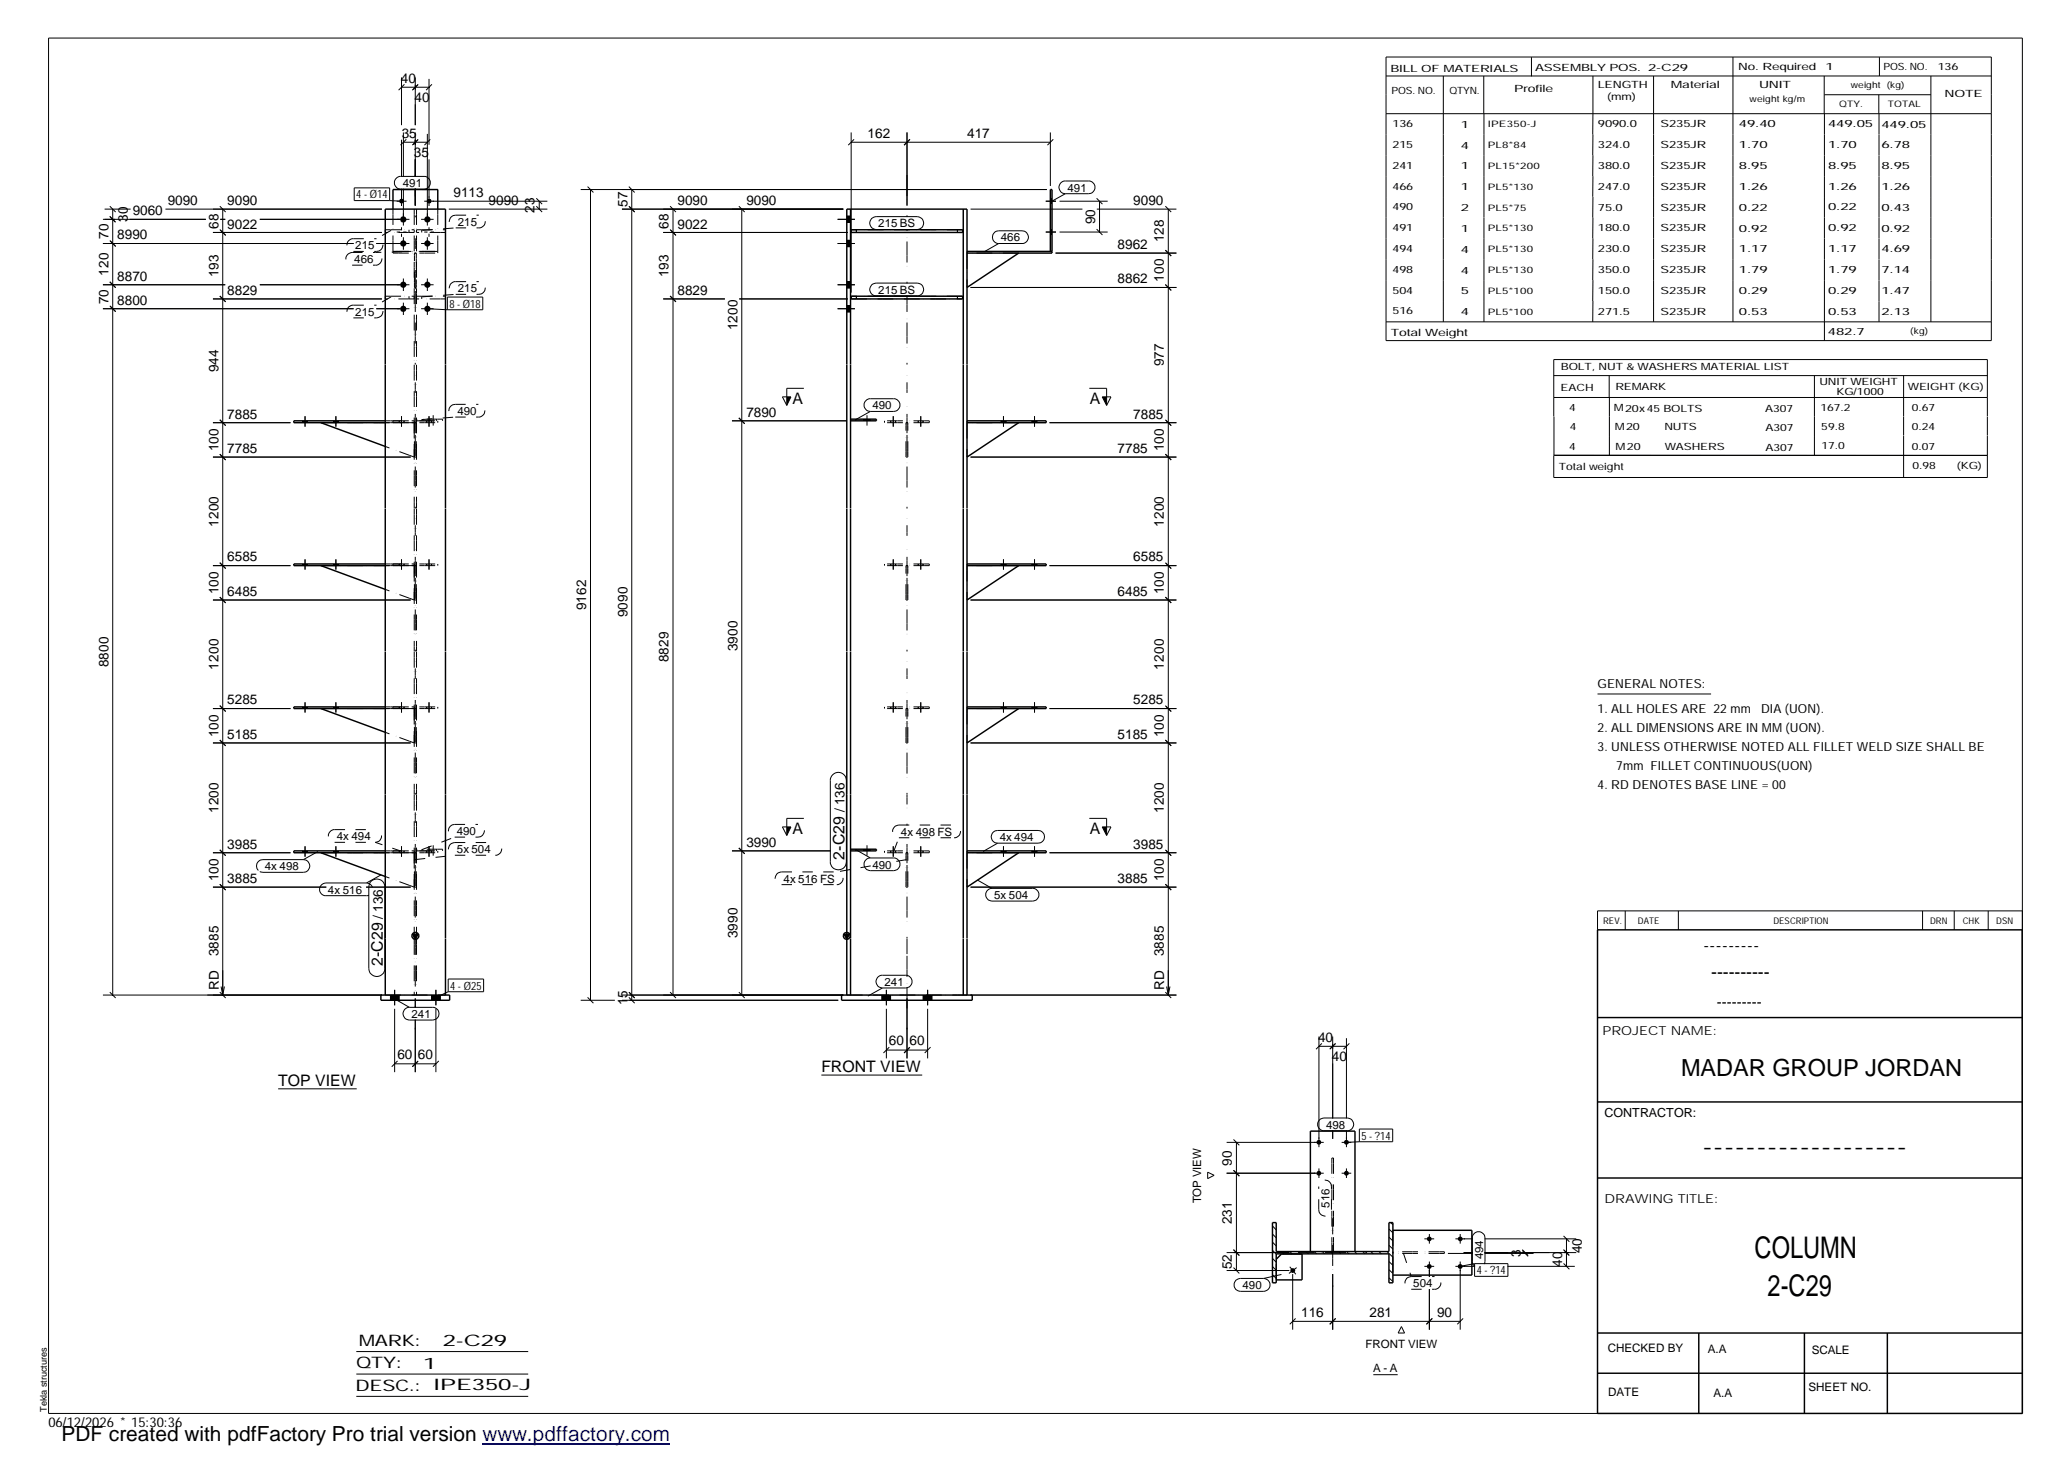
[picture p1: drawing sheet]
<svg xmlns="http://www.w3.org/2000/svg" width="420mm" height="297mm" viewBox="0 0 420 297" stroke-linecap="round" stroke-linejoin="round" font-family="sans-serif">
<g fill="none" stroke="#000" stroke-width=".2">
<path d="M9.9 7.7h401v279.5h-401zM81.6 15.7v9.7M81.6 17.7h5.6M82.2 17.1l-1.2 1.2M84.4 15.7v9.7M84.9 17.2l-1.1 1.1M85 17.1l-1.1 1.1M87.2 16v13.4M87.8 17.1l-1.2 1.2M281.6 11.6h123v57.6h-123zM281.6 15.4h123M293.2 15.4v50"/>
<path d="M301.5 15.4v7.7M311.1 11.6v3.9M323.6 15.4v16.2M336 15.4v50M352.1 11.6v53.8M370.6 15.4v7.7M370.7 19.2h21.6M381.7 19.2v3.9M381.8 11.6v3.8M392.3 15.4v50M72 38.2h7.2v2.6h-7.2zM80.3 36.4l.9-.6h4.9a1.29 1.29 0 0 1 1.3 1.3 1.29 1.29 0 0 1-1.3 1.3h-4.7a1.31 1.31 0 0 1-1.1-2z"/>
<path d="M81.6 28.4v7.5M81.6 38.3v3.6M82 26.9v9M82 38.3v7.5M82 28.9h4.8M82.5 28.3l-1.1 1.2M84.4 26.9v9M84.4 38.3v3.5M84.9 28.4l-1.1 1.1M85 28.3l-1.1 1.1M86.8 27.2v18.6M87.2 32.4v9.5"/>
<path d="M87.4 28.3l-1.2 1.2M118 38.5h94.7M119.4 37.9l1.2 1.2M120 38.5v164.7M127.8 37.9l1.1 1.2M128.4 38.5v164.7M172.9 28.9h40.5M172.9 26.9v32.6M173.5 28.3l-1.2 1.2M184.3 26.9v14.9M184.9 28.3l-1.2 1.2M213.4 26.9v10.9"/>
<path d="M214 28.3l-1.2 1.2M215.5 37.2l.7-.4h5a1.29 1.29 0 0 1 1.3 1.3 1.29 1.29 0 0 1-1.3 1.3h-4.7a1.31 1.31 0 0 1-1.2-.8 1.31 1.31 0 0 1 .2-1.4zM216.5 39.4l-3 1.6M281.6 23.1h123M301.5 23.1v42.3M323.6 31.6v4.2M323.6 35.8v4.2M370.7 23.1v46.1M381.8 23.1v42.3M20.9 44.6h20.9M20.9 49.5h50.9M20.9 57.9h24.9"/>
<path d="M21.3 42.5h5.2M22.3 57.3l1.2 1.1M22.3 48.9l1.2 1.2-1.1-1.2M22.3 41.9l1.2 1.2M22.9 42.5v159.7M23.4 45.1l-1.1-1.1 1.2 1.2M33.6 42.5h44M43.3 47.2h34.3M44.7 46.6l1.1 1.2M44.7 41.9l1.1 1.2M44.7 44.6h1.1M45.3 42.5v159.7"/>
<path d="M52.8 44.6h30.4M52.8 57.9h30.4M76.5 49.5h6.7M79.2 40.8l2.4 .1M80.6 47.1h.7M80.6 40.9h2M81.6 46.2v.6M81.6 47.5v.6M81.9 47.1h.7M82 48.2v2.5M82 56.6v2.5M85.6 44.6h2.5"/>
<path d="M85.6 49.5h2.5M85.6 57.9h2.5M86.2 47.1h.7M86.2 40.9h25M86.8 48.2v2.5M86.8 56.6v2.5M87.2 46.2v.6M87.2 47.5v.6M87.5 47.1h.7M91.2 42.5h20M109 41.9l1.2 1.2M109 40.3l1.2 1.2"/>
<path d="M109.6 40.9v1.6M126.4 42.5h44.9M127.8 41.9l1.1 1.2-1.1-1.2M134.7 47.2h37.6M136.1 46.6l1.2 1.2M136.1 41.9l1.2 1.2M136.7 42.5v159.7M150.1 41.9l1.2 1.2M150.7 42.5v159.7M170.2 44.6h3.5M170.2 49.5h3.5M170.2 57.9h3.5"/>
<path d="M172 45.2h.8M172 43.9h.8M172 50.1h.8M172 48.8h.8M172 58.5h.8M172 57.2h.8M177.1 44.4l.9-.4h8.4a1.31 1.31 0 0 1 1.3 1.3 1.31 1.31 0 0 1-1.3 1.3h-8.4a1.33 1.33 0 0 1-1.2-.8 1.33 1.33 0 0 1 .3-1.4zM177.1 57.9l.9-.4h8.4a1.29 1.29 0 0 1 1.3 1.3 1.29 1.29 0 0 1-1.3 1.3h-8.4a1.31 1.31 0 0 1-1.2-.8 1.31 1.31 0 0 1 .3-1.4zM197.2 42.5h22.7M197.2 58.4h41.8M202 47.3l.4-.3 .5-.1h4.7a1.29 1.29 0 0 1 1.4 1.3 1.29 1.29 0 0 1-1.4 1.3h-4.7a1.28 1.28 0 0 1-1.2-.8 1.28 1.28 0 0 1 .3-1.4zM202.9 49.5l-3 1.7"/>
<path d="M212.5 47.1h2M212.5 40.9h2M213.4 46.7h.3M213.4 47.7h.3M213.4 40.4h.3M213.4 41.3h.3M214.5 51.4h24.5M215.3 47.1h9.7M215.3 40.9h9.7M222.8 46.6l1.2 1.1M222.8 40.3l1.2 1.2M222.8 42.5h16.2"/>
<path d="M223.4 40.9v6.2M236.8 57.8l1.2 1.2M236.8 50.8l1.2 1.2M236.8 41.9l1.2 1.2M237.4 42.5v159.7M323.6 40v8.5M323.6 48.5v4.2M323.6 52.7v4.2M323.6 56.9v4.3M20.9 62.7h50.9M22.3 62.1l1.2 1.2M43.3 60.7h34.3"/>
<path d="M44.7 60.1l1.1 1.2M76.5 62.7h6.7M82 61.5v2.5M85.6 62.7h2.5M86.8 61.5v2.5M86.8 62.7l4.1 .2M90.9 60.4h7.2v2.5h-7.2zM134.7 60.7h12.6M136.1 60.1l1.2 1.2M150.2 60.7h22.1M163.3 78.9h-3.4v3.5M170.2 62.7h3.5"/>
<path d="M172 63.4h.8M172 62.1h.8M221.3 78.9h3.5v3.5M281.6 65.4h123M315.7 76.3h88.1M323.6 61.2v4.2M326.9 76.3v4.5M368.6 76.3v16.2M386.8 76.3v12.2M43.3 92.9h40.1M43.3 85.9h15.7M44.7 92.3l1.1 1.2"/>
<path d="M44.7 85.3l1.1 1.2M61.5 85.5v.4M62 84.6v2.1M62.4 85.5v.4M67.8 85.5v.4M68.2 84.6v2.1M68.7 85.5v.4M148.7 85.5h23.4M150.1 84.9l1.2 1.2M159 80.6h1.7l-.8 1.8zM175.5 85.2v.3M175.9 81.4l.7-.4h5a1.29 1.29 0 0 1 1.3 1.3 1.29 1.29 0 0 1-1.3 1.3h-4.8a1.29 1.29 0 0 1-1.1-.8 1.29 1.29 0 0 1 .2-1.4z"/>
<path d="M176.1 84.4v2.1M176.8 85.2v.3M176.8 83.6l-2.9 1.6M197.2 92.9h41.8M203.4 85.5v.4M203.9 84.6v2.1M204.4 85.5v.4M209.7 85.5v.4M210.2 84.6v2.1M210.7 85.5v.4M213.2 85.9h25.8M223.9 80.6h1.8l-.9 1.8z"/>
<path d="M236.8 92.3l1.2 1.2M236.8 85.3l1.2 1.2M315.7 80.8h88.1M315.7 92.5h88.1h-88M315.7 84.7v7.8M327 80.8v11.7M386.8 88.6v8.4M403.8 84.6v-11.5h-88.1v11.5M403.8 84.7v3.8M403.8 88.6v8.4h-88.1v-4.5M43.3 114.9h15.7M44.7 114.3l1.1 1.2"/>
<path d="M61.5 114.6v.3M62 113.7v2M62.4 114.6v.3M67.8 114.6v.3M68.2 113.7v2M68.7 114.6v.3M203.4 114.6v.3M203.9 113.7v2M204.4 114.6v.3M209.7 114.6v.3M210.2 113.7v2M210.7 114.6v.3"/>
<path d="M213.2 114.9h25.8M236.8 114.3l1.2 1.2M43.3 121.9h40.1M44.7 121.3l1.1 1.2M197.2 121.9h41.8M236.8 121.3l1.2 1.2M43.3 150.9h40.1M43.3 144h15.7M44.7 150.4l1.1 1.1M44.7 143.4l1.1 1.2M61.5 143.6v.4M62 142.7v2.1"/>
<path d="M62.4 143.6v.4M67.8 143.6v.4M68.2 142.7v2.1M68.7 143.6v.4M169.2 157.4a1.62 1.62 0 0 1 1.7-.4 1.62 1.62 0 0 1 1.1 1.6v16.5a1.63 1.63 0 0 1-1.7 1.6 1.63 1.63 0 0 1-1.6-1.6v-16.8zM197.2 150.9h41.8M203.4 143.6v.4M203.9 142.7v2.1M204.4 143.6v.4M209.7 143.6v.4M210.2 142.7v2.1M210.7 143.6v.4"/>
<path d="M213.2 144h25.8M236.8 150.4l1.2 1.1M236.8 143.4l1.2 1.2-1.1-1.1M324.6 141h23M43.3 173.3h15.7M44.7 179.6l1.1 1.2M44.7 172.7l1.1 1.1M61.5 172.9v.4M61.6 174.7a1.29 1.29 0 0 1 1.3 1.2 1.29 1.29 0 0 1-1.3 1.3h-8.2l-.6-.1M61.6 174.7h-8.2a1.28 1.28 0 0 0-1.2 .7 1.28 1.28 0 0 0 .3 1.5M62 171.9v2.2M62.4 172.9v.4"/>
<path d="M64.6 173l-3 1.7M67.8 172.9v.4M68.2 171.9v2.2M68.7 172.9v.4M74.5 179.4h-8.3a1.29 1.29 0 0 0-1.3 1.3 1.29 1.29 0 0 0 1.3 1.3l8.8-.1M74.5 179.4l.7 .2 .4 .7M75.4 179.1a1.65 1.65 0 0 1 1.8-.4 1.65 1.65 0 0 1 1 1.5v16.6a1.63 1.63 0 0 1-1.6 1.6 1.63 1.63 0 0 1-1.7-1.6v-16.6l.2-.6zM77.4 177.7l-2.9 1.7M148.7 172.9h20M150.1 172.3l1.2 1.2M159 168h1.7l-.8 1.7zM163.3 166.3h-3.4v3.4"/>
<path d="M171.9 172.9h.2M173.9 172.6l2.9 1.7M175.5 172.5v.4M175.8 174.9l.8-.6h5a1.29 1.29 0 0 1 1.3 1.3 1.29 1.29 0 0 1-1.3 1.3h-4.8a1.31 1.31 0 0 1-1-2zM176.1 171.7v2.1M176.8 172.5v.4M198.6 178.8l2.9 1.7M201.8 169.1l.4-.3 .5-.1h8.2a1.29 1.29 0 0 1 1.3 1.3 1.29 1.29 0 0 1-1.3 1.3h-8.2a1.31 1.31 0 0 1-1.2-.8 1.31 1.31 0 0 1 .3-1.4zM202.7 171.3l-3 1.7M203.4 172.9v.4M203.9 171.9v2.2M204.4 172.9v.4"/>
<path d="M209.7 172.9v.4M210.2 171.9v2.2M210.7 172.9v.4M213.2 173.3h25.8M221.3 166.3h3.5v3.4M223.9 168h1.8l-.9 1.7zM236.8 179.6l1.2 1.2M236.8 172.7l1.2 1.1M43.3 180.2h23M74.4 180.2h9M91.1 198.9h7.2v2.6h-7.2zM178.4 198.5l.6-.4h5a1.29 1.29 0 0 1 1.3 1.3 1.29 1.29 0 0 1-1.3 1.3h-4.7a1.31 1.31 0 0 1-1.2-.8 1.31 1.31 0 0 1 .3-1.4z"/>
<path d="M197.2 180.2h41.8M200.7 180.9l.6-.4h8.5a1.29 1.29 0 0 1 1.3 1.3 1.29 1.29 0 0 1-1.3 1.3h-8.3a1.29 1.29 0 0 1-1.1-.8 1.29 1.29 0 0 1 .3-1.4zM330.2 185.1v3.8M341 185.1v3.8M390.6 185.1v3.8M397 185.1v3.8M403.9 185.1v3.8M410.9 185.1h-86.3v3.8M20.9 202.2h56.7M22.3 201.6l1.2 1.2M44.7 201.6l1.1 1.2M44.9 200.4l.4 1.8"/>
<path d="M45.6 200.4l-.3 1.8M79.3 202.2v1M80.2 201.1v3.1M80.2 205v12.8M80.2 216.1h8.4M80.2 203l3 1.7M80.8 215.5l-1.2 1.2M81.1 202.2v1M82.3 205l.6-.3h5a1.29 1.29 0 0 1 1.3 1.3 1.29 1.29 0 0 1-1.3 1.2h-4.7a1.31 1.31 0 0 1-1.2-.7 1.31 1.31 0 0 1 .3-1.5zM84.4 202.8v1.9M84.4 207.2v10.6M85 215.5l-1.2 1.2 1.1-1.1"/>
<path d="M87.7 202.2v1M88.6 201.1v3.1M88.6 205v12.8M89.2 215.5l-1.2 1.2M89.5 202.2v1M91.1 201.5l-2.5 1.2M118 203.2h6.9M119.4 202.6l1.2 1.2M126.4 203.2h43.9M126.4 202.2h44.9M127.8 202.6l1.1 1.2M127.8 201.6l1.1 1.2-1.1-1.2"/>
<path d="M136.1 201.6l1.2 1.2M150.1 201.6l1.2 1.2M166.9 218.4h20.5M179.2 202.2v1M179.3 200.7l-3 1.7M180.1 201.1v3.1M180.1 205v10M180.1 213.3h8.4M180.7 212.8l-1.2 1.1M180.9 202.2v1M184.3 202.8v12.2M184.9 212.8l-1.2 1.1"/>
<path d="M187.6 202.2v1M188.5 201.1v3.1M188.5 205v10M189.1 212.8l-1.2 1.1M189.3 202.2v1M197.2 202.2h41.8M236.8 201.6l1.2 1.2M237 200.4l.4 1.8M237.7 200.4l-.3 1.8M268 210.6v22.5M268 212.6h5.6M268.6 212l-1.2 1.2"/>
<path d="M270.8 210.6v16.6M271.3 212.1l-1.1 1.1M271.3 212h.1M271.4 212l-1.2 1.1M273.6 210.9v16.3M274.2 212l-1.2 1.2M56.5 221.2h16M245.4 238.2l1.3 .6-1.3 .7zM249.2 238.4h19.7M249.2 232.1h19.7M250.6 237.8l1.2 1.2M250.6 231.5l1.2 1.2"/>
<path d="M251.2 232.1v26M268 237.4v1.9M268.3 227.4l.7-.3h4.7a1.29 1.29 0 0 1 1.3 1.3 1.29 1.29 0 0 1-1.3 1.3h-4.7a1.3 1.3 0 0 1-1.2-.9 1.3 1.3 0 0 1 .5-1.4zM270.8 229.7v1.7M272.6 238.4h1.9M272.6 232.1h1.9M273.6 229.7v3.4M273.6 237.4v1.9M276.2 229.4h6.8v2.6h-6.8zM276.2 232l-2.6 .1M249.2 258.1h12.8M249.2 254.5h12.8"/>
<path d="M250.6 257.5l1.2 1.2M250.6 253.9l1.2 1.2M258.5 249.1l.8 .8M258.5 250.7l.8 .8M258.5 252.4l.8 .7M258.5 254l.8 .8M258.5 255.7l.8 .7M258.5 257.3l.8 .8M258.5 259l.8 .7M260.3 258.9l-3.5 .8M260.4 254.3l.5 .4M262 254.3l.6 .4"/>
<path d="M262 257.4l1.3 1.5M262.6 258.9v11.3M263.4 257.5l-1.5 1.2M263.7 254.3l.5 .4M265.3 254.3l.6 .4M267 254.3l.5 .4M268.6 254.3l.5 .4M270.3 254.3l.5 .4M270.8 258.9v11.3M271.9 254.3l.5 .4M273.6 254.3l.5 .4M275.2 254.3l.5 .4"/>
<path d="M276.9 254.3l.5 .4M278.5 254.3l.5 .4M280.2 254.3l.5 .4M281.8 254.3l1.2 1.1M282.2 249.7l.8 .8M282.2 251.4l.8 .7M282.2 253l.8 .8M282.2 256.3l.8 .8M282.2 258l.8 .7M282.2 259.6l.8 .8M282.5 248.4l.5 .4M289.4 257.3h2"/>
<path d="M289.4 251.7h2M290.4 250.7v2M290.4 256.3v3.1M294.2 254.7h5M295.7 251.7h3.5M296.7 250.7v2M296.7 256.3v13.9M297.4 254.5h1.8M299.6 256.7h6.8v2.6h-6.8zM299.6 256.7l-2.9 .6M301.6 256.8l.1-.5v-4.8a1.29 1.29 0 0 0-1.3-1.3 1.29 1.29 0 0 0-1.3 1.3v5l.6 .8h-4M301.6 251.7h18.7"/>
<path d="M301.6 254.5h18.7M301.6 254.7h10M306.3 257.3h13.7M309.3 254.1l1.2 1.2M309.3 253.9l1.2 1.2M309.9 254.5v.2M317.7 256.7l1.2 1.2M317.7 253.9l1.1 1.1M317.7 251.1l1.2 1.2M317.8 254l1.1 1.1M318.3 251.7v5.6M72.4 274.6h34.9"/>
<path d="M72.4 279.2h34.9M251.1 260.1l.9-.4h4.8a1.31 1.31 0 0 1 1.2 1.4 1.31 1.31 0 0 1-1.2 1.3h-4.8a1.34 1.34 0 0 1-1.2-.9 1.34 1.34 0 0 1 .3-1.4zM262.6 268.5h34.1M263.2 267.9l-1.2 1.2M271.4 267.9l-1.2 1.2M279 279.3h5M284.7 269.5l.7 1.3h-1.3zM290.4 261.9v8.3M291 267.9l-1.2 1.2M297.3 267.9l-1.2 1.2M72.4 283.7h34.9"/>
</g>
<g fill="#000">
<path d="M159.9 80.6h.8l-.8 1.8zM223.9 80.6h.9v1.8zM159.9 168h.8l-.8 1.7zM223.9 168h.9v1.7zM83.8 189.8h1.2l-.6 1zM171.5 189.8h1.1l-.6 1z"/>
<path d="M172 43.9h.8v1.3h-.8z" fill-rule="evenodd"/>
<path d="M172 43.9h.8v1.3h-.8z" fill-rule="evenodd"/>
<path d="M172 48.8h.8v1.3h-.8z" fill-rule="evenodd"/>
<path d="M172 48.8h.8v1.3h-.8z" fill-rule="evenodd"/>
<path d="M172 57.2h.8v1.3h-.8z" fill-rule="evenodd"/>
<path d="M172 57.2h.8v1.3h-.8z" fill-rule="evenodd"/>
<path d="M213.4 46.7h.3v1h-.3z" fill-rule="evenodd"/>
<path d="M213.4 40.4h.3v.9h-.3z" fill-rule="evenodd"/>
<path d="M213.4 46.7h.3v1h-.3z" fill-rule="evenodd"/>
<path d="M213.4 40.4h.3v.9h-.3z" fill-rule="evenodd"/>
<path d="M172 62.1h.8v1.3h-.8z" fill-rule="evenodd"/>
<path d="M172 62.1h.8v1.3h-.8z" fill-rule="evenodd"/>
<path d="M61.5 85.5h.9v.4h-.9z" fill-rule="evenodd"/>
<path d="M61.5 85.5h.9v.4h-.9z" fill-rule="evenodd"/>
<path d="M67.8 85.5h.9v.4h-.9z" fill-rule="evenodd"/>
<path d="M67.8 85.5h.9v.4h-.9z" fill-rule="evenodd"/>
<path d="M175.5 85.2h1.3v.3h-1.3z" fill-rule="evenodd"/>
<path d="M203.4 85.5h1v.4h-1z" fill-rule="evenodd"/>
<path d="M203.4 85.5h1v.4h-1z" fill-rule="evenodd"/>
<path d="M209.7 85.5h1v.4h-1z" fill-rule="evenodd"/>
<path d="M209.7 85.5h1v.4h-1z" fill-rule="evenodd"/>
<path d="M61.5 114.6h.9v.3h-.9z" fill-rule="evenodd"/>
<path d="M61.5 114.6h.9v.3h-.9z" fill-rule="evenodd"/>
<path d="M67.8 114.6h.9v.3h-.9z" fill-rule="evenodd"/>
<path d="M67.8 114.6h.9v.3h-.9z" fill-rule="evenodd"/>
<path d="M203.4 114.6h1v.3h-1z" fill-rule="evenodd"/>
<path d="M203.4 114.6h1v.3h-1z" fill-rule="evenodd"/>
<path d="M209.7 114.6h1v.3h-1z" fill-rule="evenodd"/>
<path d="M209.7 114.6h1v.3h-1z" fill-rule="evenodd"/>
<path d="M61.5 143.6h.9v.4h-.9z" fill-rule="evenodd"/>
<path d="M61.5 143.6h.9v.4h-.9z" fill-rule="evenodd"/>
<path d="M67.8 143.6h.9v.4h-.9z" fill-rule="evenodd"/>
<path d="M67.8 143.6h.9v.4h-.9z" fill-rule="evenodd"/>
<path d="M203.4 143.6h1v.4h-1z" fill-rule="evenodd"/>
<path d="M203.4 143.6h1v.4h-1z" fill-rule="evenodd"/>
<path d="M209.7 143.6h1v.4h-1z" fill-rule="evenodd"/>
<path d="M209.7 143.6h1v.4h-1z" fill-rule="evenodd"/>
<path d="M61.5 172.9h.9v.4h-.9z" fill-rule="evenodd"/>
<path d="M61.5 172.9h.9v.4h-.9z" fill-rule="evenodd"/>
<path d="M67.8 172.9h.9v.4h-.9z" fill-rule="evenodd"/>
<path d="M67.8 172.9h.9v.4h-.9z" fill-rule="evenodd"/>
<path d="M175.5 172.5h1.3v.4h-1.3z" fill-rule="evenodd"/>
<path d="M203.4 172.9h1v.4h-1z" fill-rule="evenodd"/>
<path d="M203.4 172.9h1v.4h-1z" fill-rule="evenodd"/>
<path d="M209.7 172.9h1v.4h-1z" fill-rule="evenodd"/>
<path d="M209.7 172.9h1v.4h-1z" fill-rule="evenodd"/>
<path d="M79.3 202.2h1.8v1h-1.8z" fill-rule="evenodd"/>
<path d="M79.3 202.2h1.8v1h-1.8z" fill-rule="evenodd"/>
<path d="M87.7 202.2h1.8v1h-1.8z" fill-rule="evenodd"/>
<path d="M87.7 202.2h1.8v1h-1.8z" fill-rule="evenodd"/>
<path d="M179.2 202.2h1.7v1h-1.7z" fill-rule="evenodd"/>
<path d="M179.2 202.2h1.7v1h-1.7z" fill-rule="evenodd"/>
<path d="M187.6 202.2h1.7v1h-1.7z" fill-rule="evenodd"/>
<path d="M187.6 202.2h1.7v1h-1.7z" fill-rule="evenodd"/>
<circle cx="81.6" cy="40.9" r=".49"/>
<circle cx="81.9" cy="49.5" r=".62"/>
<circle cx="81.9" cy="57.8" r=".62"/>
<circle cx="81.9" cy="44.6" r=".62"/>
<circle cx="86.8" cy="49.5" r=".64"/>
<circle cx="86.8" cy="57.8" r=".64"/>
<circle cx="86.8" cy="44.6" r=".64"/>
<circle cx="87.2" cy="40.9" r=".49"/>
<circle cx="81.9" cy="62.7" r=".62"/>
<circle cx="86.8" cy="62.7" r=".64"/>
<circle cx="268" cy="238.4" r=".5"/>
<circle cx="268" cy="232.1" r=".49"/>
<circle cx="273.6" cy="232.1" r=".49"/>
<circle cx="273.6" cy="238.3" r=".49"/>
<circle cx="262.7" cy="258.1" r=".49"/>
<circle cx="290.4" cy="257.3" r=".49"/>
<circle cx="290.4" cy="251.7" r=".48"/>
<circle cx="296.7" cy="257.3" r=".49"/>
<circle cx="296.7" cy="251.7" r=".48"/>
</g>
<g fill="none" stroke="#000" stroke-width=".2" stroke-dasharray="2.1 2.1" stroke-linecap="butt">
<path d="M71.5 53.9h4.8M71.5 51.3h4.8M71.5 51.3a1.29 1.29 0 0 0-1.2 1.3 1.29 1.29 0 0 0 1.2 1.3M71.8 51.1h4.7M71.8 48.5h4.7M71.8 48.5a1.29 1.29 0 0 0-1.3 1.3 1.29 1.29 0 0 0 1.3 1.3M76.3 53.9a1.29 1.29 0 0 0 1.3-1.3 1.29 1.29 0 0 0-1.3-1.3M76.5 51.1a1.29 1.29 0 0 0 1.3-1.3 1.29 1.29 0 0 0-1.3-1.3M79.5 46.8l-3 1.7M81.7 51.2l-5.4 .1M85.8 46.8l6.8-.5M92.6 46.3h4.7"/>
<path d="M92.6 43.7h4.7M92.6 43.7a1.29 1.29 0 0 0-1.3 1.3 1.29 1.29 0 0 0 1.3 1.3M92.6 59.8h4.7M92.6 57.2h4.7M92.6 57.2a1.29 1.29 0 0 0-1.3 1.3 1.29 1.29 0 0 0 1.3 1.3M97.3 46.3a1.29 1.29 0 0 0 1.3-1.3 1.29 1.29 0 0 0-1.3-1.3M97.3 59.8a1.29 1.29 0 0 0 1.3-1.3 1.29 1.29 0 0 0-1.3-1.3M71.8 64.6h4.7M71.8 62h4.7M71.8 62a1.29 1.29 0 0 0-1.3 1.3 1.29 1.29 0 0 0 1.3 1.3M76.5 64.6a1.29 1.29 0 0 0 1.3-1.3 1.29 1.29 0 0 0-1.3-1.3M79.5 60.3l-3 1.7"/>
<path d="M85.8 60.3l6.8-.5M81.1 85.9v-.4M81.6 86.7v-2.1M82.1 85.9v-.4M85.7 85.2l6.8-.5M86.7 85.9v-.4M87.2 86.7v-2.1M87.3 85.5v-.3M87.7 85.9v-.4M88 86.5v-2.1M88.7 85.5v-.3M92.5 84.7h4.7"/>
<path d="M92.5 82.2h4.7M92.5 82.2a1.29 1.29 0 0 0-1.3 1.2 1.29 1.29 0 0 0 1.3 1.3M97.2 84.7a1.29 1.29 0 0 0 1.3-1.3 1.29 1.29 0 0 0-1.3-1.2M181 85.9v-.4M181.5 86.7v-2.1M181.9 85.9v-.4M186.6 85.9v-.4M187.1 86.7v-2.1M187.5 85.9v-.4M81.1 114.9v-.3M81.6 115.7v-2M82.1 114.9v-.3"/>
<path d="M86.7 114.9v-.3M87.2 115.7v-2M87.7 114.9v-.3M181 114.9v-.3M181.5 115.7v-2M181.9 114.9v-.3M186.6 114.9v-.3M187.1 115.7v-2M187.5 114.9v-.3M81.1 144v-.4M81.6 144.8v-2.1M82.1 144v-.4"/>
<path d="M86.7 144v-.4M87.2 144.8v-2.1M87.7 144v-.4M181 144v-.4M181.5 144.8v-2.1M181.9 144v-.4M186.6 144v-.4M187.1 144.8v-2.1M187.5 144v-.4M68 171.1h8.2M68 168.6h8.2M68 168.6a1.29 1.29 0 0 0-1.3 1.2 1.29 1.29 0 0 0 1.3 1.3"/>
<path d="M76.2 171.1a1.29 1.29 0 0 0 1.3-1.3 1.29 1.29 0 0 0-1.3-1.2M81.1 173.3v-.4M81.6 174.1v-2.2M81.7 173l-5.5-1.9M82.1 173.3v-.4M84.3 174.7l8.1-.9M85.7 172.6l6.7-2.5M86.7 173.3v-.4M87.2 174.1v-2.2M87.3 172.9v-.4M87.7 173.3v-.4M88 173.8v-2.1"/>
<path d="M88.7 172.9v-.4M92.4 170.1h4.7M92.4 167.5h4.7M92.4 167.5a1.29 1.29 0 0 0-1.3 1.3 1.29 1.29 0 0 0 1.3 1.3M92.4 173.8h8.2M92.4 171.2h8.2M92.4 171.2a1.29 1.29 0 0 0-1.3 1.3 1.29 1.29 0 0 0 1.3 1.3M97.1 170.1a1.29 1.29 0 0 0 1.3-1.3 1.29 1.29 0 0 0-1.3-1.3M100.6 173.8a1.29 1.29 0 0 0 1.3-1.3 1.29 1.29 0 0 0-1.3-1.3M158.8 179.7h11.2M158.8 177.2h11.2M158.8 177.2a1.29 1.29 0 0 0-1.3 1.2 1.29 1.29 0 0 0 1.3 1.3"/>
<path d="M170 179.7a1.29 1.29 0 0 0 1.3-1.3 1.29 1.29 0 0 0-1.3-1.2M176.9 175.9l-6.9 1.3M181 173.3v-.4M181.5 174.1v-2.2M181.6 173l1-2.8M181.9 173.3v-.4M182.6 170.2h11.2M182.6 167.6h11.2M182.6 167.6a1.29 1.29 0 0 0-1.3 1.3 1.29 1.29 0 0 0 1.3 1.3M184.2 174.7l-2.7 .4M186.6 173.3v-.4M187.1 174.1v-2.2"/>
<path d="M187.5 173.3v-.4M193.8 170.2a1.29 1.29 0 0 0 1.4-1.3 1.29 1.29 0 0 0-1.4-1.3M267.9 245.8v-4.7M267.9 245.8a1.29 1.29 0 0 0 1.3 1.3 1.29 1.29 0 0 0 1.3-1.3M270.5 245.8v-4.7M270.5 241.1a1.29 1.29 0 0 0-1.3-1.3 1.29 1.29 0 0 0-1.3 1.3M285.1 254.6l1.6 4.8M286.7 259.4h4.8M286.7 259.4a1.29 1.29 0 0 0-1.3 1.3 1.29 1.29 0 0 0 1.3 1.2M286.7 261.9h4.8M291.5 261.9a1.29 1.29 0 0 0 1.3-1.2 1.29 1.29 0 0 0-1.3-1.3"/>
</g>
<g fill="none" stroke="#000" stroke-width=".3">
<path d="M79.8 42.5v-4h9.1v4M172.8 42.5v60.8M172.9 46.7h22.7v.5h-22.7zM195.7 42.5v60.8M196.5 51.1h17.2M207 51.4l-10.5 7M213.4 51.1v-12.6h.3v12.9h-17.2M172.9 60.2h22.7v.5h-22.7zM65.2 85.9l13.1 4.8M78.3 85.5h-18.6v.4h18.6M172.8 85.2h5.3v.3h-5.3M196.5 85.5h16.1v.4h-16.1"/>
<path d="M207 85.9l-10.5 7M65.2 114.9l13.1 4.8M78.3 103.3v-60.8h12.2v60.8M78.3 114.6h-18.6v.3h18.6M78.3 103.4v29M90.5 103.4v29M172 103.3v-60.8h24.5v60.8M172 103.4v29M172.8 103.4v29M195.7 103.4v29M196.5 103.4v29M196.5 114.6h16.1v.3h-16.1"/>
<path d="M207 114.9l-10.5 7M78.3 132.4v58.3M90.5 132.4v58.3M172 132.4v58.3M172.8 132.4v58.3M195.7 132.4v58.3M196.5 132.4v58.3M65.2 144l13.1 4.8M78.3 143.6h-18.6v.4h18.6M196.5 143.6h16.1v.4h-16.1M207 144l-10.5 6.9M65.2 173.3l13.1 4.8"/>
<path d="M78.3 172.9h-18.6v.4h18.6M172.8 172.5h5.3v.4h-5.3M196.5 172.9h16.1v.4h-16.1M207 173.3l-10.5 6.9M78.3 190.8v11.4M83.8 189.8h1.2l-.6 1zM90.5 190.8v11.4M171.5 189.8h1.1l-.6 1zM172 190.8v11.4M172.8 190.8v11.4M195.7 190.8v11.4M196.5 190.8v11.4"/>
<path d="M324.6 188.9h86.2l.1 98.3h-86.3zM77.4 202.2h14v1h-14zM171 202.2h26.5v1h-26.5zM324.6 206.7h86.3M324.6 239.3h86.3M324.6 223.9h86.3M258.5 248.4h.8v5.9h22.9v-5.9h.8v12.2h-.8v-5.9h-22.9v5.9h-.8zM259.3 255.8l1-1h4.2v5.2h-5.2M266.2 254.3v-24.5h9.1v24.5M283 250h16v9.1h-16M324.6 270.8h86.3M324.6 279h86.3"/>
<path d="M345.1 270.8v16.4M366.6 270.8v16.4M383.5 270.8v16.4"/>
<circle cx="84.4" cy="190.1" r=".71"/>
<circle cx="172" cy="190.1" r=".71"/>
</g>
<g fill="none" stroke="#000" stroke-width=".2" stroke-dasharray="1.1 0 2.1 .7 0 1.4" stroke-linecap="butt">
<path d="M88.9 38.5h-9.1M78.3 47.2v-.5M78.3 46.7h5.9M79.8 51.1v.3M79.8 51.4h9.1M79.8 51.1h9.1M79.8 42.5v8.6M83.1 46.7v.5M84.2 42.5v31.6M84.2 47.2h-5.9M84.2 46.7v.5M84.2 51.4h.4"/>
<path d="M84.2 58.4v-7M84.6 51.4v7M84.6 58.4h-.4M84.6 42.5v31.6M84.6 47.2v-.5M84.6 46.7h5.9M85.7 46.7v.5M88.9 51.1v.3M88.9 51.1h-9.1M88.9 42.5v8.6M90.5 47.2h-5.9M90.5 46.7v.5"/>
<path d="M172.9 47.2h22.7M172.9 47.2v-.5M174 47.2v-.5M194.5 47.2v-.5M195.6 47.2v-.5M195.6 46.7h-22.7M196.5 51.4v7M196.5 51.4v-.3M207 51.4h-10.5M78.3 60.7v-.5M78.3 60.2h5.9M83.1 60.2v.5"/>
<path d="M84.2 74.1v29.2M84.2 60.7h-5.9M84.2 60.2v.5M84.6 74.1v29.2M84.6 60.7v-.5M84.6 60.2h5.9M85.7 60.2v.5M90.5 60.7h-5.9M90.5 60.2v.5M172.9 60.7h22.7M172.9 60.7v-.5M174 60.7v-.5"/>
<path d="M194.5 60.7v-.5M195.6 60.7v-.5M195.6 60.2h-22.7M65.2 85.9h19M78.3 85.9h5.9M78.3 85.5h5.9M79.8 85.5v.4M79.8 85.9h9.1M79.8 85.5h9.1M84.2 85.5v.4M84.2 85.9v7M84.2 92.9l-5.9-2.2"/>
<path d="M84.2 92.9v-7M84.2 85.9h.4M84.6 92.9v-7M84.6 85.9h-.4M84.6 92.9h-.4M84.7 85.5h5.2M84.7 85.2v.3M85.7 85.5v-.3M88.9 85.5v.4M89.9 85.5v-.3M89.9 85.2h-5.2M172.8 85.5v-.3"/>
<path d="M173.9 85.5v-.3M179.7 85.9v-.4M184.1 92.9v-7M184.1 85.9h.3M184.4 92.9v-7M184.4 85.9h-.3M184.4 92.9h-.3M188.8 85.9v-.4M188.8 85.5h-9.1M188.8 85.9h-9.1M196.5 85.9v7M196.5 85.9v-.4"/>
<path d="M207 85.9h-10.5M65.2 114.9h19M78.3 114.9h5.9M78.3 114.6h5.9M79.8 114.6v.3M79.8 114.9h9.1M79.8 114.6h9.1M84.2 103.4v29M84.2 114.6v.3M84.2 114.9v7M84.2 114.9h.4M84.6 114.9h-.4"/>
<path d="M84.6 103.4v29M88.9 114.6v.3M179.7 114.9v-.3M184.1 114.9h.3M184.4 114.9h-.3M188.8 114.9v-.3M188.8 114.6h-9.1M188.8 114.9h-9.1M196.5 114.9v7M196.5 114.9v-.3M207 114.9h-10.5M84.2 132.4v29"/>
<path d="M84.2 121.9l-5.9-2.2M84.2 121.9v-7M84.6 121.9v-7M84.6 121.9h-.4M84.6 132.4v29M184.1 121.9v-7M184.4 121.9v-7M184.4 121.9h-.3M65.2 144h19M78.3 144h5.9M78.3 143.6h5.9M79.8 143.6v.4"/>
<path d="M79.8 144h9.1M79.8 143.6h9.1M84.2 143.6v.4M84.2 144v6.9M84.2 150.9l-5.9-2.1M84.2 150.9v-6.9M84.2 144h.4M84.6 150.9v-6.9M84.6 144h-.4M84.6 150.9h-.4M88.9 143.6v.4M179.7 144v-.4"/>
<path d="M184.1 150.9v-6.9M184.1 144h.3M184.4 150.9v-6.9M184.4 144h-.3M184.4 150.9h-.3M188.8 144v-.4M188.8 143.6h-9.1M188.8 144h-9.1M196.5 144v-.4M196.5 144v6.9M207 144h-10.5M65.2 173.3h19"/>
<path d="M78.3 173.3h5.9M78.3 172.9h5.9M79.8 172.9v.4M79.8 173.3h9.1M79.8 172.9h9.1M84.2 161.5v29.2M84.2 172.9v.4M84.2 173.3v6.9M84.2 173.3h.4M84.6 173.3h-.4M84.6 161.5v29.2M84.7 172.9h5.2"/>
<path d="M84.7 172.5v.4M85.7 172.9v-.4M88.9 172.9v.4M89.9 172.9v-.4M89.9 172.5h-5.2M172.8 172.9v-.4M173.9 172.9v-.4M179.7 173.3v-.4M184.1 173.3h.3M184.4 173.3h-.3M188.8 173.3v-.4M188.8 172.9h-9.1"/>
<path d="M188.8 173.3h-9.1M196.5 173.3v-.4M196.5 173.3v6.9M207 173.3h-10.5M84.2 190.8v11.4M84.2 180.2l-5.9-2.1M84.2 180.2v-6.9M84.6 180.2v-6.9M84.6 180.2h-.4M84.6 190.8v11.4M184.1 180.2v-6.9M184.4 180.2v-6.9"/>
<path d="M184.4 180.2h-.3M78.3 202.2h12.2M172 202.2h24.5M270.6 235.3v19M270.9 235.3v19M270.9 235.3h-.3M266.2 254.3h9.1M270.6 254.3h.3M270.9 254.3h-.3M283 250v9.1M283 254.7v-.4M283 254.3v.4"/>
<path d="M293.5 254.7h-10.5M293.5 254.7v-.4M293.5 254.3h-10.5M259.3 260v-4.2"/>
</g>
<g fill="none" stroke="#000" stroke-width=".2" stroke-dasharray=".4 3.2 0 .7 1.4 0 2.8 .7 0 1.4 1.4 0 2.8" stroke-linecap="butt">
<path d="M84.4 35.9v-.4M184.3 44.1v-8.6M184.3 57.6v-11M84.4 74.1v-35.8M184.3 74.1v-14M84.4 103.3v-29.2M184.3 103.3v-29.2M84.4 132.4v-29M184.3 132.4v-29M84.4 161.4v-29M184.3 167.7v-6.2M184.3 161.4v-29"/>
<path d="M84.4 190.7v-29.2M184.3 190.7v-20.5M84.4 209.2v-2M84.4 204.7v-13.9M184.3 209.2v-18.4M277.7 254.5h-13.9M270.8 261.5v-14"/>
</g>
<path d="M98 293.3h38.2" fill="none" stroke="#00f" stroke-width=".3"/>
<g font-size="6.1">
<text x="356.5" y="255.5">COLUMN</text>
<text x="359.1" y="263.3">2-C29</text>
</g>
<text font-size="4.8" x="341.5" y="218.6">MADAR GROUP JORDAN</text>
<text font-size="4.2" x="12.5" y="292.7">PDF created with pdfFactory Pro trial version www.pdffactory.com</text>
<g font-size="3.6">
<text x="346.1" y="193.2">---------</text>
<text x="347.7" y="198.6">----------</text>
<text x="345.8" y="234.2">-------------------</text>
</g>
<g font-size="3.2">
<text x="161" y="82">A</text>
<text x="221.4" y="82">A</text>
<text x="161" y="169.4">A</text>
<text x="221.4" y="169.4">A</text>
<text x="171.6" y="174.7" transform="rotate(-90 171.6 174.7)">2-C29</text>
<text x="77.8" y="196.3" transform="rotate(-90 77.8 196.3)">2-C29</text>
<text x="56.5" y="220.7">TOP VIEW</text>
<text x="166.9" y="217.9">FRONT VIEW</text>
<text x="72.9" y="273.5">MARK:</text>
<text x="90" y="273.5">2-C29</text>
<text x="72.4" y="278">QTY:</text>
<text x="86" y="278.1">1</text>
<text x="72.2" y="282.6">DESC.:</text>
<text x="88.1" y="282.4">IPE350-J</text>
</g>
<text font-size="3" x="348.8" y="204.5">---------</text>
<g font-size="2.8">
<text x="81.4" y="16.8">40</text>
<text x="84.2" y="20.8">40</text>
<text x="81.6" y="28">35</text>
<text x="176.3" y="28">162</text>
<text x="196.5" y="28">417</text>
<text x="84.1" y="31.9">35</text>
<text x="34.1" y="41.6">9090</text>
<text x="46.2" y="41.6">9090</text>
<text x="92.2" y="40">9113</text>
<text x="99.3" y="41.6">9090</text>
<text x="137.7" y="41.6">9090</text>
<text x="151.6" y="41.6">9090</text>
<text x="230.3" y="41.6">9090</text>
<text x="26" y="45.1" transform="rotate(-90 26 45.1)">30</text>
<text x="27" y="43.8">9060</text>
<text x="44.4" y="46.4" transform="rotate(-90 44.4 46.4)">68</text>
<text x="46.2" y="46.4">9022</text>
<text x="108.6" y="43.2" transform="rotate(-90 108.6 43.2)">23</text>
<text x="127.5" y="42" transform="rotate(-90 127.5 42)">57</text>
<text x="135.8" y="46.4" transform="rotate(-90 135.8 46.4)">68</text>
<text x="137.7" y="46.4">9022</text>
<text x="222.5" y="45.6" transform="rotate(-90 222.5 45.6)">90</text>
<text x="22" y="48.6" transform="rotate(-90 22 48.6)">70</text>
<text x="23.8" y="48.6">8990</text>
<text x="227.1" y="50.6">8962</text>
<text x="236.5" y="49.3" transform="rotate(-90 236.5 49.3)">128</text>
<text x="22" y="56" transform="rotate(-90 22 56)">120</text>
<text x="23.8" y="57">8870</text>
<text x="44.4" y="56.3" transform="rotate(-90 44.4 56.3)">193</text>
<text x="46.2" y="59.9">8829</text>
<text x="135.8" y="56.3" transform="rotate(-90 135.8 56.3)">193</text>
<text x="137.7" y="59.9">8829</text>
<text x="227.1" y="57.6">8862</text>
<text x="236.5" y="57.2" transform="rotate(-90 236.5 57.2)">100</text>
<text x="22" y="61.8" transform="rotate(-90 22 61.8)">70</text>
<text x="23.8" y="61.9">8800</text>
<text x="149.8" y="67.1" transform="rotate(-90 149.8 67.1)">1200</text>
<text x="44.4" y="75.6" transform="rotate(-90 44.4 75.6)">944</text>
<text x="236.5" y="74.5" transform="rotate(-90 236.5 74.5)">977</text>
<text x="46.2" y="85">7885</text>
<text x="151.6" y="84.7">7890</text>
<text x="230.3" y="85">7885</text>
<text x="44.4" y="91.7" transform="rotate(-90 44.4 91.7)">100</text>
<text x="46.2" y="92">7785</text>
<text x="227.1" y="92">7785</text>
<text x="236.5" y="91.7" transform="rotate(-90 236.5 91.7)">100</text>
<text x="44.4" y="107" transform="rotate(-90 44.4 107)">1200</text>
<text x="236.5" y="107" transform="rotate(-90 236.5 107)">1200</text>
<text x="46.2" y="114.1">6585</text>
<text x="230.3" y="114.1">6585</text>
<text x="44.4" y="120.8" transform="rotate(-90 44.4 120.8)">100</text>
<text x="46.2" y="121.1">6485</text>
<text x="119.1" y="124" transform="rotate(-90 119.1 124)">9162</text>
<text x="127.5" y="125.4" transform="rotate(-90 127.5 125.4)">9090</text>
<text x="227.1" y="121.1">6485</text>
<text x="236.5" y="120.8" transform="rotate(-90 236.5 120.8)">100</text>
<text x="22" y="135.6" transform="rotate(-90 22 135.6)">8800</text>
<text x="44.4" y="136" transform="rotate(-90 44.4 136)">1200</text>
<text x="135.8" y="134.6" transform="rotate(-90 135.8 134.6)">8829</text>
<text x="149.8" y="132.3" transform="rotate(-90 149.8 132.3)">3900</text>
<text x="236.5" y="136" transform="rotate(-90 236.5 136)">1200</text>
<text x="46.2" y="143.1">5285</text>
<text x="230.3" y="143.1">5285</text>
<text x="44.4" y="149.8" transform="rotate(-90 44.4 149.8)">100</text>
<text x="236.5" y="149.8" transform="rotate(-90 236.5 149.8)">100</text>
<text x="46.2" y="150.1">5185</text>
<text x="227.1" y="150.1">5185</text>
<text x="44.4" y="165.2" transform="rotate(-90 44.4 165.2)">1200</text>
<text x="171.6" y="165" transform="rotate(-90 171.6 165)">/ 136</text>
<text x="236.5" y="165.2" transform="rotate(-90 236.5 165.2)">1200</text>
<text x="46.2" y="172.4">3985</text>
<text x="151.6" y="172.1">3990</text>
<text x="230.3" y="172.4">3985</text>
<text x="44.4" y="179.1" transform="rotate(-90 44.4 179.1)">100</text>
<text x="46.2" y="179.4">3885</text>
<text x="227.1" y="179.4">3885</text>
<text x="236.5" y="179.1" transform="rotate(-90 236.5 179.1)">100</text>
<text x="77.8" y="186.7" transform="rotate(-90 77.8 186.7)">/ 136</text>
<text x="149.8" y="190.7" transform="rotate(-90 149.8 190.7)">3990</text>
<text x="44.4" y="194.3" transform="rotate(-90 44.4 194.3)">3885</text>
<text x="236.5" y="194.3" transform="rotate(-90 236.5 194.3)">3885</text>
<text x="44.4" y="201.2" transform="rotate(-90 44.4 201.2)">RD</text>
<text x="236.6" y="201.2" transform="rotate(-90 236.6 201.2)">RD</text>
<text x="127.5" y="204.2" transform="rotate(-90 127.5 204.2)">15</text>
<text x="80.7" y="215.2">60</text>
<text x="84.9" y="215.2">60</text>
<text x="180.6" y="212.4">60</text>
<text x="184.8" y="212.4">60</text>
<text x="267.8" y="211.7">40</text>
<text x="270.6" y="215.6">40</text>
<text x="250.3" y="236.8" transform="rotate(-90 250.3 236.8)">90</text>
<text x="250.3" y="248.8" transform="rotate(-90 250.3 248.8)">231</text>
<text x="250.3" y="257.9" transform="rotate(-90 250.3 257.9)">52</text>
<text x="309" y="255.4" transform="rotate(-90 309 255.4)">3</text>
<text x="317.4" y="257.5" transform="rotate(-90 317.4 257.5)">40</text>
<text x="321.4" y="254.7" transform="rotate(-90 321.4 254.7)">40</text>
<text x="264.4" y="267.5">116</text>
<text x="278.3" y="267.5">281</text>
<text x="292" y="267.5">90</text>
<text x="9.8" y="290">06/12/2026 * 15:30:36</text>
</g>
<g font-size="2.5">
<text x="324.6" y="139.9">GENERAL NOTES:</text>
<text x="324.6" y="148.7">2. ALL DIMENSIONS ARE IN MM(UON).</text>
<text x="324.6" y="144.9">1. ALL HOLES ARE 22 mm</text>
<text x="357.8" y="144.9">DIA (UON).</text>
<text x="324.6" y="152.5">3. UNLESS OTHERWISE NOTED ALL FILLET WELD SIZE SHALL BE</text>
<text x="324.6" y="160.2">4. RD DENOTES BASE LINE = 00</text>
<text x="328.4" y="156.4">7mm FILLET CONTINUOUS(UON)</text>
<text x="325.6" y="210.3">PROJECT NAME:</text>
<text x="326" y="226.9">CONTRACTOR:</text>
<text x="326" y="244.4">DRAWING TITLE:</text>
</g>
<g font-size="2.4">
<text x="326.7" y="274.7">CHECKED BY</text>
<text x="347" y="275">A.A</text>
<text x="368.1" y="275.1">SCALE</text>
<text x="326.7" y="283.6">DATE</text>
<text x="348.1" y="283.9">A.A</text>
<text x="367.5" y="282.6">SHEET NO.</text>
</g>
<g font-size="2.3">
<text x="72.4" y="40.3">4- Ø14</text>
<text x="81.8" y="38">491</text>
<text x="216.9" y="38.9">491</text>
<text x="93" y="45.9">215</text>
<text x="178.4" y="46.2">215 BS</text>
<text x="72" y="53.5">466</text>
<text x="72.2" y="50.7">215</text>
<text x="203.3" y="49.1">466</text>
<text x="93" y="59.4">215</text>
<text x="178.4" y="59.7">215 BS</text>
<text x="72.2" y="64.2">215</text>
<text x="91.3" y="62.5">8- Ø18</text>
<text x="177.2" y="83.2">490</text>
<text x="92.9" y="84.3">490</text>
<text x="68.4" y="170.7">4x 494</text>
<text x="92.8" y="169.7">490</text>
<text x="92.8" y="173.3">5x 504</text>
<text x="183" y="169.8">4x 498 FS</text>
<text x="203.1" y="170.9">4x 494</text>
<text x="53.8" y="176.8">4x 498</text>
<text x="159.2" y="179.3">4x 516 FS</text>
<text x="177.2" y="176.5">490</text>
<text x="66.6" y="181.6">4x 516</text>
<text x="202" y="182.7">5x 504</text>
<text x="91.5" y="201.1">4- Ø25</text>
<text x="179.7" y="200.3">241</text>
<text x="83.6" y="206.8">241</text>
<text x="269.4" y="229.3">498</text>
<text x="276.6" y="231.5">5- ?14</text>
<text x="244.1" y="244.5" transform="rotate(-90 244.1 244.5)">TOP VIEW</text>
<text x="270.1" y="245.3" transform="rotate(-90 270.1 245.3)">516</text>
<text x="301.3" y="255.8" transform="rotate(-90 301.3 255.8)">494</text>
<text x="252.4" y="261.9">490</text>
<text x="287.1" y="261.5">504</text>
<text x="300" y="258.9">4- ?14</text>
<text x="277.4" y="273.9">FRONT VIEW</text>
<text x="279" y="278.8">A - A</text>
</g>
<g font-size="2">
<text x="282.5" y="14.6">BILL OF MATERIALS</text>
<text x="311.9" y="14.4">ASSEMBLY POS.</text>
<text x="324.6" y="17.9">LENGTH</text>
<text x="334.9" y="14.4">2-C29</text>
<text x="339.5" y="17.9">Material</text>
<text x="353.1" y="14.2">No. Required</text>
<text x="357.4" y="17.9">UNIT</text>
<text x="370.9" y="14.2">1</text>
<text x="382.7" y="14.2">POS. NO.</text>
<text x="393.7" y="14.3">136</text>
<text x="282.7" y="19.1">POS. NO.</text>
<text x="294.5" y="19">QTYN.</text>
<text x="307.6" y="18.7">Profile</text>
<text x="326.5" y="20.4">(mm)</text>
<text x="395.1" y="19.6">NOTE</text>
<text x="282.9" y="25.8">136</text>
<text x="296.8" y="26">1</text>
<text x="324.7" y="25.9">9090.0</text>
<text x="337.4" y="25.9">S235JR</text>
<text x="353.3" y="25.9">49.40</text>
<text x="371.4" y="25.9">449.05</text>
<text x="382.3" y="25.9">449.05</text>
<text x="282.9" y="30">215</text>
<text x="282.9" y="34.3">241</text>
<text x="296.8" y="30.2">4</text>
<text x="296.8" y="34.4">1</text>
<text x="324.7" y="30.1">324.0</text>
<text x="324.7" y="34.4">380.0</text>
<text x="337.4" y="30.1">S235JR</text>
<text x="337.4" y="34.3">S235JR</text>
<text x="353.3" y="30.1">1.70</text>
<text x="353.3" y="34.4">8.95</text>
<text x="371.4" y="30.1">1.70</text>
<text x="371.4" y="34.3">8.95</text>
<text x="382.3" y="30.2">6.78</text>
<text x="382.3" y="34.4">8.95</text>
<text x="282.9" y="38.5">466</text>
<text x="296.8" y="38.6">1</text>
<text x="324.7" y="38.6">247.0</text>
<text x="337.4" y="38.6">S235JR</text>
<text x="353.3" y="38.6">1.26</text>
<text x="371.4" y="38.6">1.26</text>
<text x="382.3" y="38.6">1.26</text>
<text x="282.9" y="42.7">490</text>
<text x="282.9" y="46.9">491</text>
<text x="296.8" y="42.9">2</text>
<text x="296.8" y="47.1">1</text>
<text x="324.7" y="42.8">75.0</text>
<text x="324.7" y="47">180.0</text>
<text x="337.4" y="42.8">S235JR</text>
<text x="337.4" y="47">S235JR</text>
<text x="353.3" y="42.8">0.22</text>
<text x="353.3" y="47.1">0.92</text>
<text x="371.4" y="42.7">0.22</text>
<text x="371.4" y="47">0.92</text>
<text x="382.3" y="42.9">0.43</text>
<text x="382.3" y="47.1">0.92</text>
<text x="282.9" y="51.2">494</text>
<text x="296.8" y="51.3">4</text>
<text x="324.7" y="51.3">230.0</text>
<text x="337.4" y="51.2">S235JR</text>
<text x="353.3" y="51.3">1.17</text>
<text x="371.4" y="51.2">1.17</text>
<text x="382.3" y="51.3">4.69</text>
<text x="282.9" y="55.4">498</text>
<text x="282.9" y="59.6">504</text>
<text x="296.8" y="55.6">4</text>
<text x="296.8" y="59.8">5</text>
<text x="324.7" y="55.5">350.0</text>
<text x="324.7" y="59.7">150.0</text>
<text x="337.4" y="55.4">S235JR</text>
<text x="337.4" y="59.7">S235JR</text>
<text x="353.3" y="55.5">1.79</text>
<text x="353.3" y="59.7">0.29</text>
<text x="371.4" y="55.4">1.79</text>
<text x="371.4" y="59.7">0.29</text>
<text x="382.3" y="55.5">7.14</text>
<text x="382.3" y="59.8">1.47</text>
<text x="282.9" y="63.9">516</text>
<text x="296.8" y="64">4</text>
<text x="324.7" y="64">271.5</text>
<text x="337.4" y="63.9">S235JR</text>
<text x="353.3" y="64">0.53</text>
<text x="371.4" y="63.9">0.53</text>
<text x="382.3" y="64">2.13</text>
<text x="282.6" y="68.2">Total Weight</text>
<text x="371.4" y="68.1">482.7</text>
<text x="317.1" y="75.3">BOLT, NUT &amp; WASHERS MATERIAL LIST</text>
<text x="317.1" y="79.4">EACH</text>
<text x="318.8" y="83.5">4</text>
<text x="327.9" y="83.6">M20x45 BOLTS</text>
<text x="328.2" y="79.3">REMARK</text>
<text x="358.6" y="83.6">A307</text>
<text x="369.7" y="78.1">UNIT WEIGHT</text>
<text x="369.9" y="83.6">167.2</text>
<text x="373.1" y="80.2">KG/1000</text>
<text x="387.6" y="79.2">WEIGHT (KG)</text>
<text x="388.4" y="83.5">0.67</text>
<text x="318.9" y="87.3">4</text>
<text x="328.1" y="87.4">M20</text>
<text x="338.2" y="87.4">NUTS</text>
<text x="358.7" y="87.6">A307</text>
<text x="370" y="87.4">59.8</text>
<text x="388.4" y="87.4">0.24</text>
<text x="316.7" y="95.5">Total weight</text>
<text x="318.8" y="91.4">4</text>
<text x="328.3" y="91.4">M20</text>
<text x="338.2" y="91.4">WASHERS</text>
<text x="358.7" y="91.6">A307</text>
<text x="370.1" y="91.2">17.0</text>
<text x="388.4" y="91.3">0.07</text>
<text x="388.6" y="95.4">0.98</text>
<text x="397.6" y="95.3">(KG)</text>
</g>
<g font-size="1.9">
<text x="325.7" y="187.8">REV.</text>
<text x="332.8" y="187.6">DATE</text>
<text x="360.3" y="187.7">DESCRIPTION</text>
<text x="392.1" y="187.6">DRN</text>
<text x="398.8" y="187.6">CHK</text>
<text x="405.6" y="187.7">DSN</text>
<text x="9.5" y="286.8" transform="rotate(-90 9.5 286.8)">Tekla structures</text>
</g>
<g font-size="1.8">
<text x="376" y="17.9">weight (kg)</text>
<text x="355.5" y="20.7">weightkg/m</text>
<text x="373.6" y="21.7">QTY.</text>
<text x="383.5" y="21.8">TOTAL</text>
<text x="302.3" y="25.9">IPE350-J</text>
<text x="302.3" y="30.1">PL8*84</text>
<text x="302.3" y="34.3">PL15*200</text>
<text x="302.3" y="38.6">PL5*130</text>
<text x="302.3" y="42.8">PL5*75</text>
<text x="302.3" y="47">PL5*130</text>
<text x="302.3" y="51.3">PL5*130</text>
<text x="302.3" y="55.4">PL5*130</text>
<text x="302.3" y="59.7">PL5*100</text>
<text x="302.3" y="63.9">PL5*100</text>
<text x="388.1" y="67.8">(kg)</text>
</g>
</svg>
